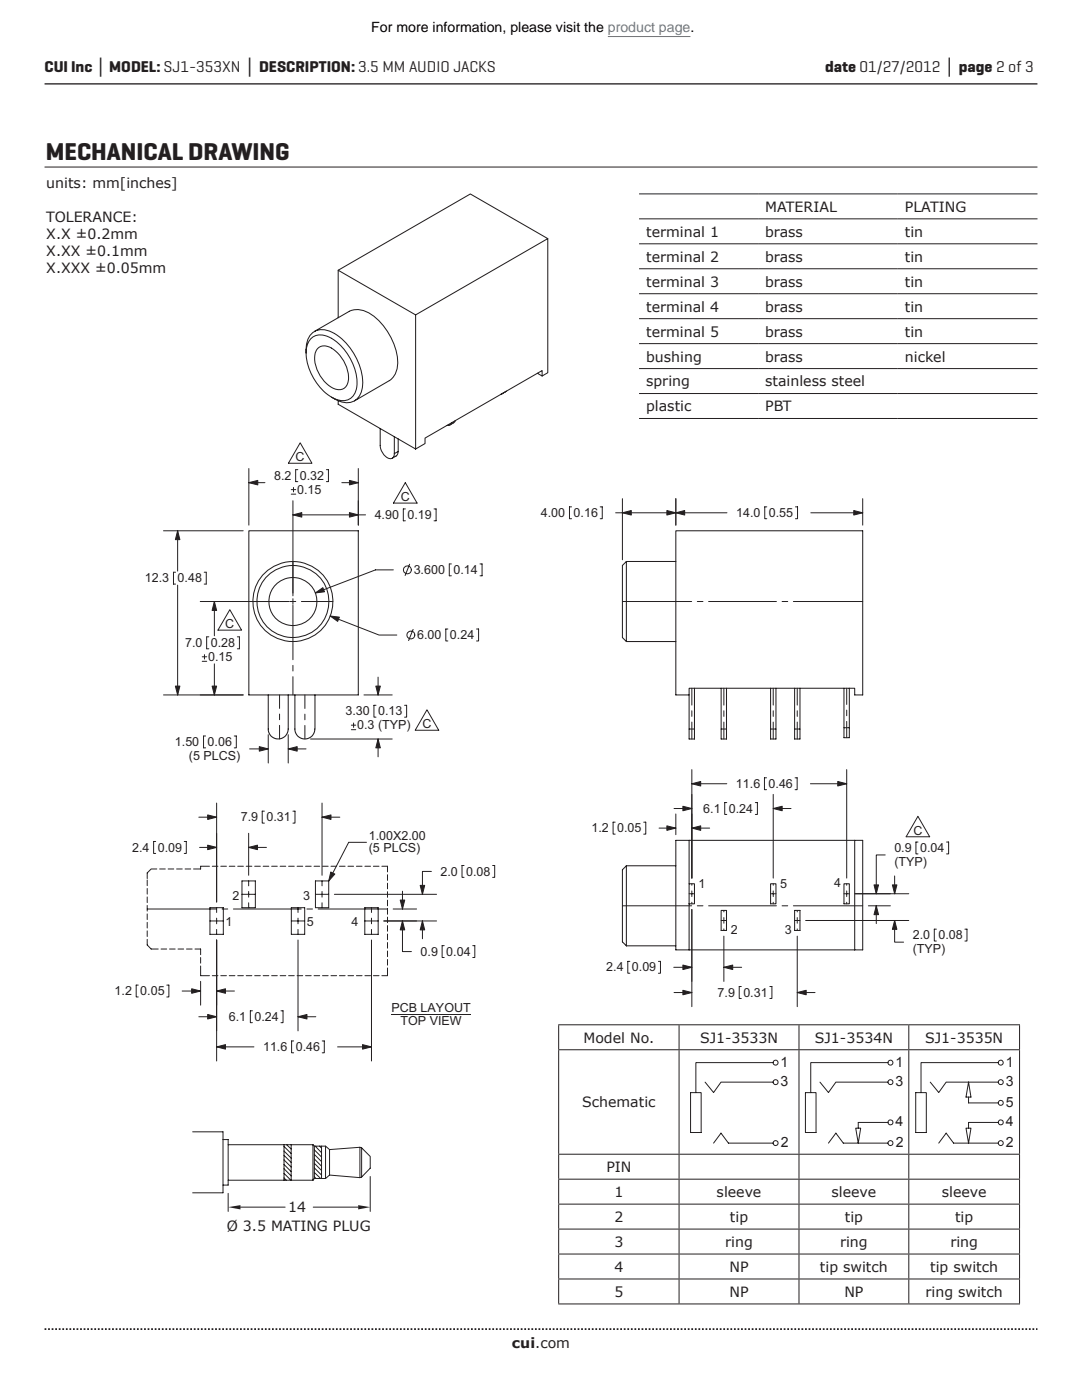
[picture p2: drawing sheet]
<svg xmlns="http://www.w3.org/2000/svg" width="216mm" height="279mm" viewBox="0 0 216 279" stroke-linecap="round" stroke-linejoin="round" font-family="sans-serif">
<path d="M8.9 16.7h198.1" fill="none" stroke="#231f20" stroke-width=".26"/>
<path d="M8.9 265.3h198.1" fill="none" stroke="#231f20" stroke-width=".35" stroke-dasharray=".4 .4 .4 .4 .4 .4" stroke-dashoffset=".7" stroke-linecap="butt"/>
<g fill="none" stroke="#231f20" stroke-width=".21">
<path d="M109.3 47.6l-15.4-8.9-26.4 15.2M61.1 70.5a4.8 4.8 0 0 1 1.3-4.1 3.8 3.8 0 0 1 4.3 .1 12.3 12.3 0 0 1 5.6 10.4 3.3 3.3 0 0 1-1.6 3.1 3.3 3.3 0 0 1-3.4-.1l-1.1-.6M62.2 67.4a3.8 3.8 0 0 1 4.5 .4 11 11 0 0 1 4.5 9.5 2.86 2.86 0 0 1-4.3 2.3 10.8 10.8 0 0 1-5.8-9.8 3.6 3.6 0 0 1 1.1-2.4zM62.7 66.2l7-4.1a4.2 4.2 0 0 1 4.4 .7 12.6 12.6 0 0 1 5.2 10.2 3.8 3.8 0 0 1-1.6 3l-7 4M63.5 69.5a2.75 2.75 0 0 1 3.5 .6 7.1 7.1 0 0 1 2.5 6 1.94 1.94 0 0 1-3.1 1.3 7 7 0 0 1-3.5-7.1zM67.5 80v.7l15.4 8.9M82.9 62.8l-15.4-8.9v9.5M82.9 62.8l26.4-15.2v26.8l-1.1 .6v-1l-23.4 13.4v1.1l-1.9 1.1zM100.3 78.5l-.3 .2M101 78.1l-.9 .5M107.2 74.5l1 .5M75.9 85.5v3.4a2.68 2.68 0 0 0 2.2 2.6 .97 .97 0 0 0 .6-1"/>
<path d="M78.7 87.2v3.3M79.5 90.1l-.3 .7-.9 .7M79.5 87.6v2.5M79.5 90.1l-.8 .4M90.1 84.4l-.3 .4-.6 .1M90.9 83.9l-.4 .5-.7 .4M49.7 105.9h21.8v32.8h-21.8zM125 112.1v15.9M125 112.1l-.8 .7v14.4l.8 .8M125 112.1h9.9M134.9 105.9h37.2v32.8h-1.6v-1.3h-33v1.3h-2.6zM53.5 138.7v7.1l.3 .7 .4 .5 .7 .4h1.2l1-.7 .3-.6 .1-.6"/>
<path d="M57.5 138.7v6.8M58.8 138.7v7.1l.3 .7 .4 .5 .7 .4h1.2l1-.7 .3-.6 .1-.6M62.8 138.7v6.8M125 128h9.9M137.5 138.7v6.8M138.6 137.4v8.1M143.9 137.4v8.1M145 137.4v8.1M153.8 137.4v8.1M154.8 137.4v8.1M158.6 137.4v8.1M159.6 137.4v8.1"/>
<path d="M168.4 137.4v7.8M169.5 137.4v7.8M137.5 145.5h1.1v2h-1.1zM143.9 145.5h1.1v2h-1.1zM153.8 145.5h1v2h-1zM158.6 145.5h1v2h-1zM168.4 145.2h1.1v2h-1.1zM125 172.8v16M125 172.8l-.8 .8v14.4l.8 .8M125 172.8h9.9M134.9 167.7h37.2v21.9h-37.2zM137.5 176.4h1.1v4h-1.1z"/>
<path d="M137.5 167.7v8.7M153.8 176.4h1v4h-1zM168.4 176.4h1.1v4h-1.1zM170.5 167.7v21.9M125 188.8h9.9M137.5 180.4v9.2M143.9 181.7h1.1v4h-1.1zM158.6 181.7h1v4h-1z"/>
<circle cx="58.4" cy="120.1" r="8"/>
<circle cx="58.4" cy="120" r="7.2"/>
<circle cx="58.5" cy="120.1" r="4.8"/>
</g>
<g fill="none" stroke="#231f20" stroke-width=".2">
<path d="M29.4 175.6v1.2M29.4 177.3v1.1M29.4 179v1.1M31.1 167.9h-.4v2.4h.4M31.3 173.4h-1.1l-.8 .8v1.1M31.9 173.4h1.1M33.5 173.4h1.2M35.2 173.4h1.2M36.8 167.9h.4v2.4h-.4M36.9 173.4h1.2M39.7 163.1h3.5M39.8 169.1h3.4"/>
<path d="M41.8 172.9h-1.8v.5h-1.4M42.4 172.9h1.1M43.2 160.3v19.7M44.1 172.9h1.1M45.7 172.9h1.2M47.4 172.9h1.2M48.3 178.5h2.7M48.3 175.8h2.7v5.3h-2.7zM49.1 172.9h1.2M49.6 175.8v1M49.6 177.9v1.1M49.6 166.3v8.4"/>
<path d="M49.6 169.1h3.6M50.8 172.9h1.1M52.5 172.9h1.1M52.8 161.9h-.5v2.4h.5M54.2 172.9h1.1M55.9 172.9h1.1M57.6 172.9h1.1M58.5 161.9h.4v2.4h-.4M59.3 172.9h1.1M61 172.9h1.1M62.7 172.9h1.1M62.9 178.5h2.7"/>
<path d="M62.9 175.8h2.7v5.3h-2.7zM64.3 160.3v14.4M64.3 163.1h3.5M64.3 175.8v1M64.3 177.9v1.1M64.4 172.9h1.1M66 172.9h1.2M66.7 178.5h20.4M67.7 172.9h1.2M69.4 172.9h1.2M71.1 172.9h1.1M72.8 172.9h1.1"/>
<path d="M74.5 172.9h1.1M76.2 172.9h1.1v1.1M77.3 174.6v1.1M77.3 176.3v1.1M77.3 178v1.1M77.3 179.6v1.2M80.3 177.9v3.5M86.1 173.9h-1.8v4.6M92.6 172.7h-.4v2.4h.4M98.3 172.7h.4v2.4h-.4M27.6 196.6h-.4v2.4h.4M29.4 187.5v1.1l.8 .8h1.4"/>
<path d="M29.4 181.4h13.8M29.4 180.7v1.1M29.4 182.4v1.1M29.4 184.1v1.1M29.4 185.8v1.1M32.1 189.4h1.2M33.3 196.6h.4v2.4h-.4M33.8 189.4h1.2M35.5 189.4h1.1M36.3 197.8h3.7M37.2 189.4h1.1M38.9 189.4h1.1v1.1"/>
<path d="M40 195.8v4.8M40 192.8v1.9h1.8M40 191.1v1.1M41.9 183.8h2.7M41.9 181.1h2.7v5.4h-2.7zM42.4 194.7h1.1M43.2 181.1v1M43.2 183.2v1.2M43.2 185.5v1M43.2 187.6v24.1M43.2 197.8h3.6M44.1 194.7h1.1"/>
<path d="M44.3 181.4h1.1M45.7 194.7h1.2M46.6 181.4h13.5M47.4 194.7h1.2M49.1 194.7h1.2M49.6 180.2v.9M50.8 194.7h1.1M52.5 194.7h1.1M54.2 194.7h1.1M55.9 194.7h1.1M57.6 194.7h1.1M58.1 183.8h2.7"/>
<path d="M58.1 181.1h2.7v5.4h-2.7zM59.3 194.7h1.1M59.5 181.1v1M59.5 183.2v1.2M59.5 185.5v1M59.5 187.6v18.1M61 194.7h1.1M61.2 181.4h1.2M62.7 194.7h1.1M63.5 181.4h13.8M64.3 180.2v.9M64.4 194.7h1.1"/>
<path d="M66 194.7h1.2M67.7 194.7h1.2M69.4 194.7h1.2M71.1 194.7h1.1M72.8 183.8h2.7M72.8 181.1h2.7v5.4h-2.7zM72.8 194.7h1.1M74.1 181.1v1M74.1 183.2v1.2M74.1 185.5v1M74.1 187.6v24.1M74.5 194.7h1.1"/>
<path d="M76.6 183.8h10.5M77.3 193.2v1.5h-1.1M77.3 181.3v1.2M77.3 183v1.2M77.3 184.7v1.1M77.3 186.4v1.1M77.3 188.1v1.1M77.3 189.8v1.1M77.3 191.5v1.1M78.4 181.4h4.7M80.3 183.8v6.1h1.8M84.3 183.8v3.6"/>
<path d="M88.6 188.7h-.4v2.4h.4M94.3 188.7h.4v2.4h-.4M39.7 202.9h3.5M43.2 208.9h7.5M50.4 201.7h-.4v2.4h.4M56.1 201.7h.4v2.4h-.4M58.6 207.7h-.4v2.4h.4M59.5 202.9h3.5M64.3 207.7h.4v2.4h-.4M67.4 208.9h6.7"/>
</g>
<path d="M38.2 197.3l1.8 .5-1.8 .4z" fill="#231f20"/>
<path d="M38.2 197.3l1.8 .5-1.8 .4z" fill="none" stroke="#231f20" stroke-width=".2"/>
<path d="M43.2 197.8l1.8-.5v.9z" fill="#231f20"/>
<path d="M43.2 197.8l1.8-.5v.9z" fill="none" stroke="#231f20" stroke-width=".2"/>
<path d="M41.4 202.5l1.8 .4-1.8 .5z" fill="#231f20"/>
<path d="M41.4 202.5l1.8 .4-1.8 .5z" fill="none" stroke="#231f20" stroke-width=".2"/>
<path d="M59.5 202.9l1.8-.4v.9z" fill="#231f20"/>
<path d="M59.5 202.9l1.8-.4v.9z" fill="none" stroke="#231f20" stroke-width=".2"/>
<path d="M43.2 208.9l1.8-.4v.9z" fill="#231f20"/>
<path d="M43.2 208.9l1.8-.4v.9z" fill="none" stroke="#231f20" stroke-width=".2"/>
<path d="M72.3 208.5l1.8 .4-1.8 .5z" fill="#231f20"/>
<path d="M72.3 208.5l1.8 .4-1.8 .5z" fill="none" stroke="#231f20" stroke-width=".2"/>
<path d="M41.4 168.7l1.8 .4-1.8 .5z" fill="#231f20"/>
<path d="M41.4 168.7l1.8 .4-1.8 .5z" fill="none" stroke="#231f20" stroke-width=".2"/>
<path d="M49.6 169.1l1.8-.4v.9z" fill="#231f20"/>
<path d="M49.6 169.1l1.8-.4v.9z" fill="none" stroke="#231f20" stroke-width=".2"/>
<path d="M41.4 162.6l1.8 .5-1.8 .4z" fill="#231f20"/>
<path d="M41.4 162.6l1.8 .5-1.8 .4z" fill="none" stroke="#231f20" stroke-width=".2"/>
<path d="M64.3 163.1l1.7-.5v.9z" fill="#231f20"/>
<path d="M64.3 163.1l1.7-.5v.9z" fill="none" stroke="#231f20" stroke-width=".2"/>
<path d="M83.8 176.7h.9l-.4 1.8z" fill="#231f20"/>
<path d="M83.8 176.7h.9l-.4 1.8z" fill="none" stroke="#231f20" stroke-width=".2"/>
<path d="M84.3 183.8l.4 1.8h-.9z" fill="#231f20"/>
<path d="M84.3 183.8l.4 1.8h-.9z" fill="none" stroke="#231f20" stroke-width=".2"/>
<path d="M80.3 183.8l.5 1.8h-.9z" fill="#231f20"/>
<path d="M80.3 183.8l.5 1.8h-.9z" fill="none" stroke="#231f20" stroke-width=".2"/>
<path d="M79.9 179.6h.9l-.5 1.8z" fill="#231f20"/>
<g fill="none" stroke="#231f20" stroke-width=".2">
<path d="M124.2 120h13.8M138 137.4v3.3M139.1 120h1.2M141.4 120h13.5M144.4 137.4v3.3M154.3 137.4v3.3M156.1 120h1.1M158.3 120h13.8M159.1 137.4v3.3M168.9 137.4v3.2M138 153.6v21.6M138 156.4h7"/>
<path d="M138 141.8v1.2M138 144.1v3.4M144.4 141.8v1.2M144.4 144.1v3.4M153 155.2h-.5v2.4h.5M154.3 158.5v16.7M154.3 141.8v1.2M154.3 144.1v3.4M158.6 155.2h.5v2.4h-.5M159.1 141.8v1.2M159.1 144.1v3.4M161.7 156.4h7.2"/>
<path d="M168.9 141.7v1.1M168.9 144v3.2M168.9 153.6v21.6M79.9 179.6h.9l-.5 1.8zM122.7 164.1h-.4v2.4h.4M128.4 164.1h.5v2.4h-.5M131.5 165.3h3.4M134.5 161.4h3.5M134.9 162.4v4.2M137.5 178.4h1.1M138 176.4v.3M138 177.8v1.1"/>
<path d="M138 165.3h3.6M145 160.2h-.4v2.3h.4M150.7 160.2h.4v2.3h-.4M153.8 178.4h1M154.3 161.4h3.5M154.3 176.4v.3M154.3 177.8v1.1M168.4 178.4h1.1M168.9 176.4v.3M168.9 177.8v1.1M170.6 178.4h10.7M176.6 170.6h-1.8v7.8"/>
<path d="M178.5 174.8v3.6M183.2 168h-.4v2.4h.4M188.9 168h.4v2.4h-.4M124.2 180.8h13.8M125.7 191.9h-.4v2.3h.4M131.4 191.9h.4v2.3h-.4M134.4 193h3.6M134.5 198.1h3.5M138 181.5v19.4M138 180.1v.3M139.1 180.8h1.2M141.4 180.8h13.5"/>
<path d="M143.9 183.7h1.1M144.4 181.7v.3M144.4 183.1v1.2M144.4 185.4v.3M144.4 186.8v9.1M144.4 193h3.6M147.9 196.9h-.4v2.4h.4M153.6 196.9h.4v2.4h-.4M154.3 180.1v.3M156.1 180.8h1.1M158.3 180.8h13.8M158.6 183.7h1"/>
<path d="M159.1 186.8v14.1M159.1 198.1h3.5M159.1 181.7v.3M159.1 183.1v1.2M159.1 185.4v.3M160.8 183.7h20.5M168.9 180.1v.3M173.3 180.8h4.4M174.8 180.8v3.5M178.5 183.7v4.3h1.8M186.8 185.4h-.4v2.4h.4M192.5 185.4h.4v2.4h-.4"/>
</g>
<path d="M133.1 164.8l1.8 .5-1.8 .4z" fill="#231f20"/>
<path d="M133.1 164.8l1.8 .5-1.8 .4z" fill="none" stroke="#231f20" stroke-width=".2"/>
<path d="M138 165.3l1.8-.5v.9z" fill="#231f20"/>
<path d="M138 165.3l1.8-.5v.9z" fill="none" stroke="#231f20" stroke-width=".2"/>
<path d="M136.3 192.6l1.7 .4-1.7 .5z" fill="#231f20"/>
<path d="M136.3 192.6l1.7 .4-1.7 .5z" fill="none" stroke="#231f20" stroke-width=".2"/>
<path d="M144.4 193l1.8-.4v.9z" fill="#231f20"/>
<path d="M144.4 193l1.8-.4v.9z" fill="none" stroke="#231f20" stroke-width=".2"/>
<path d="M136.3 160.9l1.7 .5-1.7 .4z" fill="#231f20"/>
<path d="M136.3 160.9l1.7 .5-1.7 .4z" fill="none" stroke="#231f20" stroke-width=".2"/>
<path d="M154.3 161.4l1.8-.5v.9z" fill="#231f20"/>
<path d="M154.3 161.4l1.8-.5v.9z" fill="none" stroke="#231f20" stroke-width=".2"/>
<path d="M136.3 197.6l1.7 .5-1.7 .4z" fill="#231f20"/>
<path d="M136.3 197.6l1.7 .5-1.7 .4z" fill="none" stroke="#231f20" stroke-width=".2"/>
<path d="M159.1 198.1l1.8-.5v.9z" fill="#231f20"/>
<path d="M159.1 198.1l1.8-.5v.9z" fill="none" stroke="#231f20" stroke-width=".2"/>
<path d="M138 156.4l1.8-.4v.9z" fill="#231f20"/>
<path d="M138 156.4l1.8-.4v.9z" fill="none" stroke="#231f20" stroke-width=".2"/>
<path d="M167.2 156l1.7 .4-1.7 .5z" fill="#231f20"/>
<path d="M167.2 156l1.7 .4-1.7 .5z" fill="none" stroke="#231f20" stroke-width=".2"/>
<path d="M174.8 180.8l.5 1.7h-.9z" fill="#231f20"/>
<path d="M174.8 180.8l.5 1.7h-.9z" fill="none" stroke="#231f20" stroke-width=".2"/>
<path d="M174.4 176.6h.9l-.5 1.8z" fill="#231f20"/>
<path d="M174.4 176.6h.9l-.5 1.8z" fill="none" stroke="#231f20" stroke-width=".2"/>
<path d="M178.5 183.7l.5 1.8h-.9z" fill="#231f20"/>
<path d="M178.5 183.7l.5 1.8h-.9z" fill="none" stroke="#231f20" stroke-width=".2"/>
<path d="M178.1 176.6h.9l-.5 1.8z" fill="#231f20"/>
<g fill="none" stroke="#231f20" stroke-width=".2">
<path d="M58.5 112.1v6.3M58.5 119.5v1.1M50.5 120h7.2M55.8 138.7v2.7M57.9 120h1.1M58.5 120.8v10.9M58.5 132.8v1.1M58.5 135v3.7M60.1 120h6.3M60.8 138.7v2.7M72.6 138.7h5.7M75.4 135.1v3.6"/>
<path d="M55.8 142.5v1.1M55.8 144.8v2.7M60.8 142.5v1.2M60.8 144.8v2.7M62 147.5h16.3M70.1 145.6h.9M70.1 144.7h.9M70.6 144.3v.9M75 140.8h-.4v2.3h.4M75.4 147.5v3.5M80.7 140.8h.4v2.3h-.4M178.1 176.6h.9l-.5 1.8z"/>
</g>
<path d="M75.4 147.5l.5 1.8h-.9z" fill="#231f20"/>
<path d="M75.4 147.5l.5 1.8h-.9z" fill="none" stroke="#231f20" stroke-width=".2"/>
<path d="M75 136.9h.9l-.5 1.8z" fill="#231f20"/>
<path d="M124.2 99.5v12.2M134.9 99.5v5.3M172.1 99.5v5.3M114 101.2h-.4v2.3h.4M119.8 101.2h.4v2.3h-.4M122.8 102.3h22.3M153 101.2h-.4v2.3h.4M158.7 101.2h.4v2.3h-.4M161.8 102.3h10.3M75 136.9h.9l-.5 1.8z" fill="none" stroke="#231f20" stroke-width=".2"/>
<path d="M134.9 102.3l1.7-.4v.9z" fill="#231f20"/>
<path d="M134.9 102.3l1.7-.4v.9z" fill="none" stroke="#231f20" stroke-width=".2"/>
<path d="M170.4 101.9l1.7 .4-1.7 .5z" fill="#231f20"/>
<path d="M170.4 101.9l1.7 .4-1.7 .5z" fill="none" stroke="#231f20" stroke-width=".2"/>
<path d="M124.2 102.3l1.8-.4v.9z" fill="#231f20"/>
<path d="M124.2 102.3l1.8-.4v.9z" fill="none" stroke="#231f20" stroke-width=".2"/>
<path d="M133.1 101.9l1.8 .4-1.8 .5z" fill="#231f20"/>
<g fill="none" stroke="#231f20" stroke-width=".2">
<path d="M49.7 96.3h3.2M49.7 93.5v11.3M58.1 98.6h.9M58.1 97.7h.9M58.5 99.9v19M58.6 97.3v.9M59.4 93.7h-.4v2.4h.4M65.1 93.7h.4v2.4h-.4M68.2 96.3h3.3M71.5 93.5v11.3M32.6 105.9h15.9M35 114.2h-.4v2.4h.4"/>
<path d="M35.4 105.9v8.1M35.4 116.8v21.9M40.7 114.2h.5v2.4h-.5M58.5 102.8h14.4M78.5 113.7h-3.6l-12 4.6M80.9 101.6h-.4v2.3h.4M81.7 112.6l-.9 2.3M86.6 101.6h.4v2.3h-.4M90.1 112.5h-.4v2.4h.4M95.8 112.5h.4v2.4h-.4M133.1 101.9l1.8 .4-1.8 .5zM32.6 138.7h15.9"/>
<path d="M40 120h17.3M40.4 132h.9M40.4 131.1h.9M40.8 130.6v.9M41.7 127.1h-.5v2.4h.5M42.8 120v6.9M42.8 132.5v6.2M47.4 127.1h.4v2.4h-.4M65.9 122.9l9.7 3.8h3.6M82.4 125.6l-.9 2.2M89.4 125.5h-.4v2.4h.4M95.1 125.5h.4v2.4h-.4"/>
<path d="M41 146.9h-.4v2.4h.4M46.7 146.9h.5v2.4h-.5M49.8 149.5h3.7M53.5 146.6v5.7M57.5 146.6v5.7M57.5 149.5h3.6"/>
<circle cx="81.3" cy="113.7" r=".79"/>
<circle cx="82" cy="126.7" r=".78"/>
</g>
<path d="M51.7 149l1.8 .5-1.8 .4z" fill="#231f20"/>
<path d="M51.7 149l1.8 .5-1.8 .4z" fill="none" stroke="#231f20" stroke-width=".2"/>
<path d="M42.3 136.9h.9l-.4 1.8z" fill="#231f20"/>
<path d="M42.3 136.9h.9l-.4 1.8z" fill="none" stroke="#231f20" stroke-width=".2"/>
<path d="M69.7 95.9l1.8 .4-1.8 .5z" fill="#231f20"/>
<path d="M69.7 95.9l1.8 .4-1.8 .5z" fill="none" stroke="#231f20" stroke-width=".2"/>
<path d="M49.7 96.3l1.7-.4v.9z" fill="#231f20"/>
<path d="M49.7 96.3l1.7-.4v.9z" fill="none" stroke="#231f20" stroke-width=".2"/>
<path d="M69.7 102.3l1.8 .5-1.8 .4z" fill="#231f20"/>
<path d="M69.7 102.3l1.8 .5-1.8 .4z" fill="none" stroke="#231f20" stroke-width=".2"/>
<path d="M58.5 102.8l1.7-.5v.9z" fill="#231f20"/>
<path d="M58.5 102.8l1.7-.5v.9z" fill="none" stroke="#231f20" stroke-width=".2"/>
<path d="M35.4 105.9l.5 1.8h-.9z" fill="#231f20"/>
<path d="M35.4 105.9l.5 1.8h-.9z" fill="none" stroke="#231f20" stroke-width=".2"/>
<path d="M35 136.9h.9l-.5 1.8z" fill="#231f20"/>
<path d="M35 136.9h.9l-.5 1.8z" fill="none" stroke="#231f20" stroke-width=".2"/>
<path d="M42.8 120l.4 1.8h-.9z" fill="#231f20"/>
<path d="M42.8 120l.4 1.8h-.9z" fill="none" stroke="#231f20" stroke-width=".2"/>
<path d="M62.9 118.3l1.5-1 .3 .8z" fill="#231f20"/>
<path d="M62.9 118.3l1.5-1 .3 .8z" fill="none" stroke="#231f20" stroke-width=".2"/>
<path d="M57.5 149.5l1.8-.5v.9z" fill="#231f20"/>
<path d="M57.5 149.5l1.8-.5v.9z" fill="none" stroke="#231f20" stroke-width=".2"/>
<path d="M65.9 122.9l1.8 .3-.3 .8z" fill="#231f20"/>
<path d="M59.9 88.4l2.3 4.1h-4.7zM80.9 96.3l2.3 4.1h-4.7zM45.9 121.7l2.3 4.1h-4.7zM65.9 122.9l1.8 .3-.3 .8zM85.2 141.7l2.3 4h-4.7zM73.1 168.1h-3.5l-4 7.7M183.2 162.9l2.3 4.1h-4.7zM78.1 202.4h15.9" fill="none" stroke="#231f20" stroke-width=".2"/>
<path d="M66 174l.8 .4-1.2 1.4z" fill="#231f20"/>
<g fill="none" stroke="#231f20" stroke-width=".2">
<path d="M8.9 33.3h198.1M127.5 38.7h79.5M127.5 43.7h79.5M127.5 48.7h79.5M127.5 53.6h79.5M127.5 58.6h79.5M127.5 63.6h79.5M127.5 68.6h79.5M127.5 73.6h79.5M127.5 78.5h79.5M127.5 83.5h79.5M66 174l.8 .4-1.2 1.4z"/>
<path d="M111.4 204.5h92.1M111.4 209.5h92.1M111.5 204.6v4.8M111.5 209.6v20.7M135.5 204.6v4.8M135.5 209.6v20.7M137.8 218.1h2.1v7.9h-2.1zM140.7 216l1.7 2 1.5-2h10.4M154.3 212.1h-15.4v6M159.4 204.6v4.8M159.4 209.6v20.7M160.7 218.1h2.1v7.9h-2.1z"/>
<path d="M163.6 216l1.7 2 1.5-2h10.4M177.2 212.1h-15.4v6M181.3 204.6v4.8M181.3 209.6v20.7M182.7 218.1h2.1v7.9h-2.1zM185.6 216l1.7 2 1.5-2h10.4M193.3 218.9v1.2h5.9M193.3 216l.4 2.9h-.9zM199.2 212.1h-15.4v6M203.4 204.6v4.8M203.4 209.6v20.7M45.5 238.2v3.6"/>
<path d="M73.9 234.8v7M111.4 230.3h92.1M111.4 235.3h92.1M111.5 230.4v4.8M111.5 235.4v4.8M135.5 230.4v4.8M135.5 235.4v4.8M142.4 228.1l1.5-2 1.4 2h9M159.4 230.4v4.8M159.4 235.4v4.8M165.3 228.1l1.5-2 1.5 2h8.9M170.7 225.1h1l-.4 3z"/>
<path d="M177.2 224h-5.9v1.1M181.3 230.4v4.8M181.3 235.4v4.8M187.3 228.1l1.5-2 1.5 2h8.9M192.8 225.1h.9l-.4 3zM199.2 224h-5.9v1.1M203.4 230.4v4.8M203.4 235.4v4.8M48 240.9h8.9M62.5 240.9h9M111.4 240.3h92.1M111.4 245.3h92.1"/>
<path d="M111.4 250.3h92.1M111.4 255.3h92.1M111.5 240.4v4.8M111.5 245.4v4.8M111.5 250.4v4.8M111.5 255.3v4.8M135.5 240.4v4.8M135.5 245.4v4.8M135.5 250.4v4.8M135.5 255.3v4.8M159.4 240.4v4.8M159.4 245.4v4.8"/>
<path d="M159.4 250.4v4.8M159.4 255.3v4.8M181.3 240.4v4.8M181.3 245.4v4.8M181.3 250.4v4.8M181.3 255.3v4.8M203.4 240.4v4.8M203.4 245.4v4.8M203.4 250.4v4.8M203.4 255.3v4.8M111.4 260.2h92.1"/>
<circle cx="154.8" cy="212.1" r=".5"/>
<circle cx="154.8" cy="216" r=".49"/>
<circle cx="177.7" cy="212.1" r=".5"/>
<circle cx="177.7" cy="216" r=".5"/>
<circle cx="199.7" cy="212.1" r=".5"/>
<circle cx="199.7" cy="216" r=".49"/>
<circle cx="154.8" cy="228.1" r=".49"/>
<circle cx="177.7" cy="228.1" r=".5"/>
<circle cx="177.7" cy="224" r=".49"/>
<circle cx="199.7" cy="228.1" r=".5"/>
<circle cx="199.7" cy="220.1" r=".49"/>
<circle cx="199.7" cy="224" r=".49"/>
</g>
<g fill="#231f20">
<path d="M71.5 240.5l2.4 .4-2.4 .5z"/>
<path d="M45.5 240.9l2.5-.4v.9z"/>
</g>
<g fill="none" stroke="#231f20" stroke-width=".2">
<path d="M38.4 225.9h6.1v12.2h-6.1M44.5 227.4h1v9.1h-1M45.5 235.5h16.9M45.5 228.5h16.9M56.7 228.5v7M56.7 235.1l.4 .4M56.7 234.2l1.3 1.3M56.7 233.3l1.4 1.4M56.7 232.4l1.4 1.4M56.7 231.5l1.4 1.4M56.7 230.6l1.4 1.4M56.7 229.7l1.4 1.4"/>
<path d="M56.7 228.8l1.4 1.4M57.2 228.5l.9 .8M58.1 228.5v7M62.4 228.5l.3 .2h2.3l.8 .7M62.4 228.5v7M62.7 228.7v6.5M62.7 229.5l1.5 1.4M62.7 230.4l1.5 1.4M62.7 231.3l1.5 1.4M62.7 232.2l1.5 1.4M62.7 233.1l1.5 1.4M62.7 234l1.3 1.2"/>
<path d="M62.7 234.9l.4 .3M62.7 235.2l-.3 .3M62.9 228.7l1.3 1.4M63.8 228.7l.4 .4M64.2 228.7v6.5M65 228.7v6.5M65.8 234.5l-.8 .7h-2.3M65.8 234.5l6 .5M65.8 229.4v5.1M71.8 229l-6 .4M71.8 229v6M71.8 229l.4 .1"/>
<path d="M72.2 229.1v5.8l-.4 .1M72.2 229.1l1.7 1.7v2.3l-1.7 1.8"/>
</g>
<path d="M121.3 7.3h16.5" fill="none" stroke="#4582a4" stroke-width=".2"/>
<text font-size="4.9" fill="#231f20" x="9.1" y="31.9">MECHANICAL DRAWING</text>
<g font-size="3.2" fill="#231f20">
<text x="8.9" y="14.3">CUI Inc │ MODEL: SJ1-353XN │ DESCRIPTION: 3.5 MM AUDIO JACKS</text>
<text x="164.6" y="14.3">date 01/27/2012 │ page 2 of 3</text>
</g>
<text font-size="2.8" x="74.1" y="6.4">For more information, please visit the product page.</text>
<g font-size="2.8" fill="#231f20">
<text x="9.2" y="37.5">units: mm[inches]</text>
<text x="9.2" y="44.2">TOLERANCE:</text>
<text x="9.2" y="47.6">X.X ±0.2mm</text>
<text x="128.9" y="47.2">terminal 1</text>
<text x="152.7" y="42.3">MATERIAL</text>
<text x="152.7" y="47.2">brass</text>
<text x="180.6" y="42.3">PLATING</text>
<text x="180.6" y="47.2">tin</text>
<text x="9.2" y="51">X.XX ±0.1mm</text>
<text x="128.9" y="52.2">terminal 2</text>
<text x="152.7" y="52.2">brass</text>
<text x="180.6" y="52.2">tin</text>
<text x="9.2" y="54.4">X.XXX ±0.05mm</text>
<text x="128.9" y="57.2">terminal 3</text>
<text x="152.7" y="57.2">brass</text>
<text x="180.6" y="57.2">tin</text>
<text x="128.9" y="62.2">terminal 4</text>
<text x="152.7" y="62.2">brass</text>
<text x="180.6" y="62.2">tin</text>
<text x="128.9" y="67.2">terminal 5</text>
<text x="152.7" y="67.2">brass</text>
<text x="180.6" y="67.2">tin</text>
<text x="128.9" y="72.1">bushing</text>
<text x="128.9" y="77.1">spring</text>
<text x="152.7" y="72.1">brass</text>
<text x="152.7" y="77.1">stainless steel</text>
<text x="180.6" y="72.1">nickel</text>
<text x="128.9" y="82.1">plastic</text>
<text x="152.7" y="82.1">PBT</text>
<text x="116.4" y="208.1">Model No.</text>
<text x="139.7" y="208.1">SJ1-3533N</text>
<text x="162.6" y="208.1">SJ1-3534N</text>
<text x="184.6" y="208.1">SJ1-3535N</text>
<text x="155.7" y="212.9">1</text>
<text x="178.7" y="212.9">1</text>
<text x="200.7" y="212.9">1</text>
<text x="116.2" y="221">Schematic</text>
<text x="155.7" y="216.8">3</text>
<text x="178.7" y="216.8">3</text>
<text x="200.7" y="216.8">3</text>
<text x="200.7" y="220.9">5</text>
<text x="178.7" y="224.8">4</text>
<text x="200.7" y="224.8">4</text>
<text x="121" y="233.9">PIN</text>
<text x="155.8" y="228.9">2</text>
<text x="178.7" y="228.9">2</text>
<text x="200.7" y="228.9">2</text>
<text x="122.6" y="238.9">1</text>
<text x="143" y="238.9">sleeve</text>
<text x="165.9" y="238.9">sleeve</text>
<text x="187.9" y="238.9">sleeve</text>
<text x="45.2" y="245.6">Ø 3.5 MATING PLUG</text>
<text x="57.5" y="241.9">14</text>
<text x="122.6" y="243.9">2</text>
<text x="145.6" y="243.9">tip</text>
<text x="168.6" y="243.9">tip</text>
<text x="190.6" y="243.9">tip</text>
<text x="122.6" y="248.9">3</text>
<text x="144.7" y="248.9">ring</text>
<text x="167.6" y="248.9">ring</text>
<text x="189.6" y="248.9">ring</text>
<text x="122.6" y="253.8">4</text>
<text x="145.6" y="253.8">NP</text>
<text x="163.6" y="253.8">tip switch</text>
<text x="185.6" y="253.8">tip switch</text>
<text x="122.6" y="258.8">5</text>
<text x="145.6" y="258.8">NP</text>
<text x="168.5" y="258.8">NP</text>
<text x="184.7" y="258.8">ring switch</text>
<text x="102.2" y="269">cui.com</text>
</g>
<g font-size="2.5" fill="#231f20">
<text x="54.7" y="95.8">8.2 0.32</text>
<text x="59" y="92">C</text>
<text x="59.3" y="98.6">0.15</text>
<text x="80" y="100">C</text>
<text x="74.8" y="103.6">4.90</text>
<text x="81.3" y="103.6">0.19</text>
<text x="107.9" y="103.2">4.00</text>
<text x="114.5" y="103.2">0.16</text>
<text x="146.9" y="103.2">14.0 0.55</text>
<text x="28.9" y="116.2">12.3</text>
<text x="35.4" y="116.2">0.48</text>
<text x="82.5" y="114.6">3.600</text>
<text x="90.5" y="114.6">0.14</text>
<text x="44.9" y="125.3">C</text>
<text x="36.9" y="129.1">7.0</text>
<text x="41.5" y="131.9">0.15</text>
<text x="42.1" y="129.1">0.28</text>
<text x="83.2" y="127.6">6.00 0.24</text>
<text x="68.9" y="142.8">3.30</text>
<text x="75.4" y="142.8">0.13</text>
<text x="34.9" y="148.9">1.50 0.06</text>
<text x="71.3" y="145.6">0.3 (TYP)</text>
<text x="84.3" y="145.3">C</text>
<text x="37.7" y="151.7">(5 PLCS)</text>
<text x="146.8" y="157.2">11.6 0.46</text>
<text x="48" y="163.9">7.9 0.31</text>
<text x="73.6" y="167.5">1.00X2.00</text>
<text x="118" y="166.1">1.2 0.05</text>
<text x="140.3" y="162.2">6.1 0.24</text>
<text x="182.3" y="166.5">C</text>
<text x="26.3" y="170">2.4 0.09</text>
<text x="73.6" y="170">(5 PLCS)</text>
<text x="178.5" y="170.1">0.9 0.04</text>
<text x="178.5" y="172.9">(TYP)</text>
<text x="46.4" y="179.5">2</text>
<text x="60.5" y="179.5">3</text>
<text x="87.9" y="174.7">2.0 0.08</text>
<text x="139.4" y="177.2">1</text>
<text x="155.7" y="177.2">5</text>
<text x="166.4" y="177.1">4</text>
<text x="45" y="184.8">1</text>
<text x="61.2" y="184.8">5</text>
<text x="70.1" y="184.8">4</text>
<text x="83.9" y="190.7">0.9 0.04</text>
<text x="145.8" y="186.5">2</text>
<text x="156.6" y="186.4">3</text>
<text x="182.1" y="187.5">2.0</text>
<text x="182.1" y="190.2">(TYP)</text>
<text x="187.3" y="187.5">0.08</text>
<text x="121" y="193.9">2.4 0.09</text>
<text x="22.9" y="198.6">1.2 0.05</text>
<text x="45.7" y="203.7">6.1 0.24</text>
<text x="78.1" y="202">PCB LAYOUT</text>
<text x="143.2" y="198.9">7.9 0.31</text>
<text x="52.5" y="209.8">11.6</text>
<text x="59" y="209.8">0.46</text>
<text x="79.9" y="204.5">TOP VIEW</text>
</g>
</svg>
